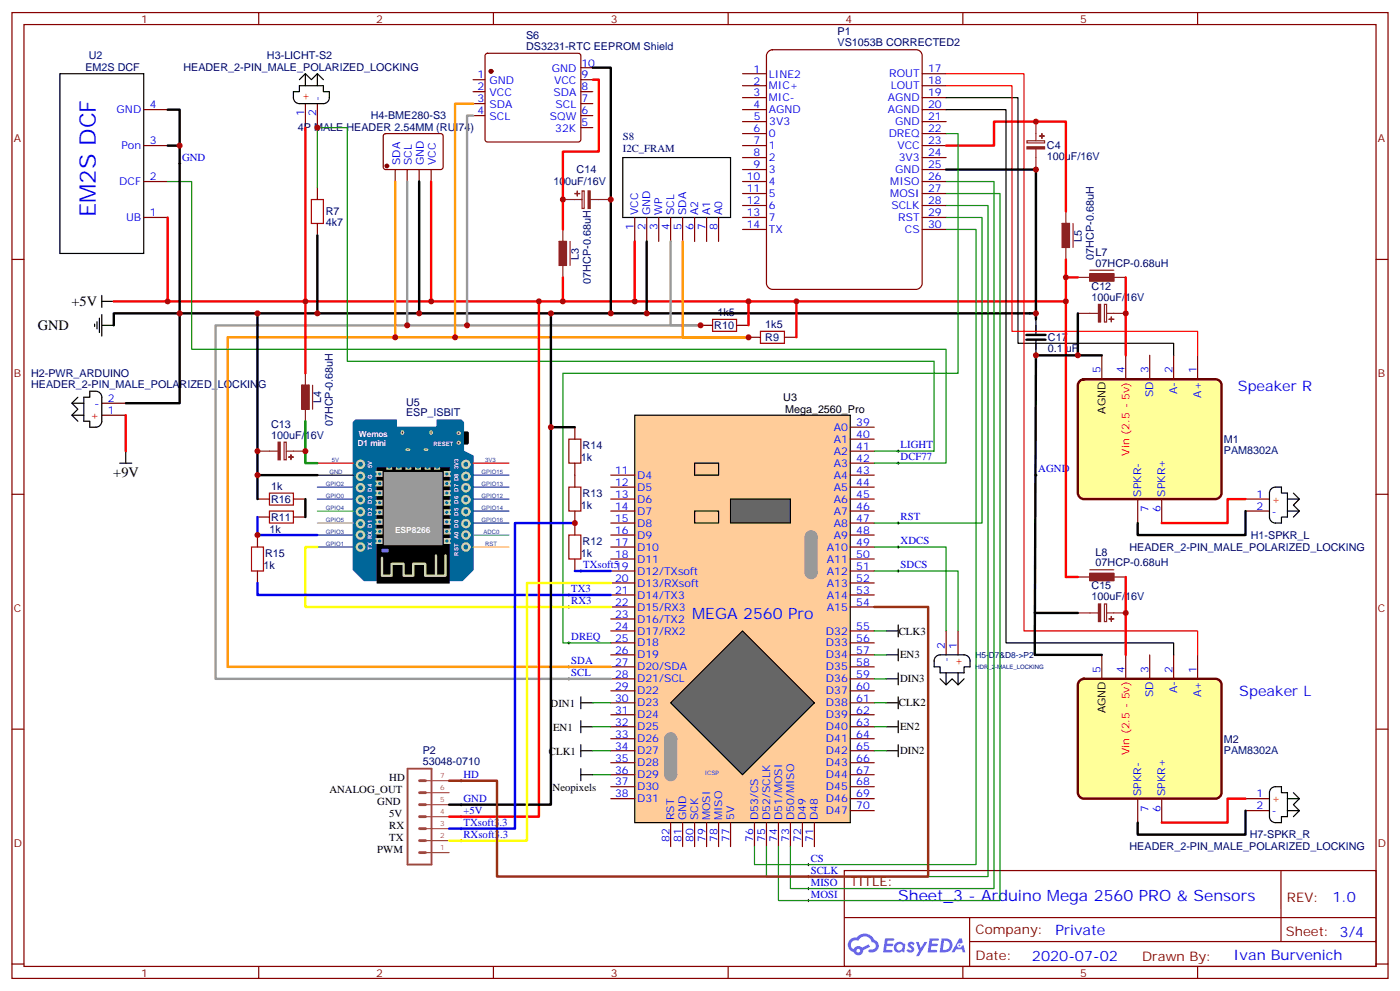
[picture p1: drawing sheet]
<svg xmlns="http://www.w3.org/2000/svg" width="412mm" height="292mm" viewBox="0 0 412 292" stroke-linecap="round" stroke-linejoin="round" font-family="sans-serif">
<g fill="none" stroke="#870000" stroke-width=".35">
<path d="M3.5 3.7h405.4v284.3h-405.4zM7.1 7.2h398.2v277.3h-398.2zM76.2 3.7v3.5M145.3 3.7v3.5M214.5 3.7v3.5M283.6 3.7v3.5M352.8 3.7v3.5M3.5 76.4h3.6M405.3 76.4h3.6M3.5 145.5h3.6M405.3 145.5h3.6M3.5 214.7h3.6"/>
<path d="M405.3 214.7h3.6M248.7 256.3h156.6v28.2h-156.6zM377.3 256.3v20.9M248.7 270.1h156.5M285.6 277.2h119.6M285.6 270.1v14.2M3.5 283.8h3.6M76.2 284.5v3.5M145.3 284.5v3.5M214.5 284.5v3.5M283.6 284.5v3.5M352.8 284.5v3.5"/>
<path d="M405.3 283.8h3.6"/>
</g>
<g fill="#5487ff">
<path d="M267.7 277.5a1.22 1.22 0 0 1 1.7 .2l-.4 .6a.47 .47 0 0 0-.3-.4 .47 .47 0 0 0-.5 .2l.1 .2a1.14 1.14 0 0 1 .8 1.8 1.14 1.14 0 0 1-1.9 0l-.2-.2 .5-.6 .7 .5a.29 .29 0 0 0 .3-.3 .29 .29 0 0 0-.2-.3 1.04 1.04 0 0 1-.6-1.7z"/>
<path d="M260.7 276.2h2.4l.3 .2-.2 .5-1.8 .1-.1 .8h1.5l.3 .4-.3 .4h-1.6l-.2 1.1h1.7l.2 .3-.2 .3-2.6 .1z"/>
<path d="M273.8 276.2h2.4l.3 .2-.1 .5-1.8 .1-.2 .8h1.6l.3 .4-.4 .4-1.6-.1-.1 1.1 1.7 .1 .2 .3-.2 .3-2.6 .1z"/>
<path d="M282.6 276.2h.7l.3 1.3-.6 .3a.69 .69 0 0 0-1 .3 .69 .69 0 0 0 .4 .9 .69 .69 0 0 0 .9-.6l.5-.2 .6 2.2h-.8l-.2-.9h-1.8l-.5 .9h-.8z"/>
<path d="M269.8 277.3h.8l.6 1.8 1.1-1.8h.9l-2.6 4.2h-.8l.9-1.5z"/>
<path d="M277.4 276.2l-.6 4.2h1.3a2.11 2.11 0 0 0 2.5-2.1 2.11 2.11 0 0 0-2.5-2.1zM278.1 277a1.39 1.39 0 0 1 1.7 1.4 1.39 1.39 0 0 1-1.8 1.2h-.3z"/>
<path d="M263.7 277.8a1.54 1.54 0 0 0-.1 2.2 1.54 1.54 0 0 0 2.2 .1l.6 .3 .3-2.3-.2-.3h-.4a1.49 1.49 0 0 0-2.4 0zM264 278.8a.94 .94 0 0 1 1.8 0 .94 .94 0 0 1-1.8 0z"/>
<path d="M250.4 276.6a2.18 2.18 0 0 0 1.1 3.7 1.44 1.44 0 0 0 1.6 .9 1.44 1.44 0 0 0 1.2-1.4l2-1.1-.5-.7-1.9 1a1.47 1.47 0 0 0-2.4 .4 1.39 1.39 0 0 1-.7-1.9 1.39 1.39 0 0 1 2-.5 2.12 2.12 0 0 1 2.2-1.3 2.12 2.12 0 0 1 1.9 1.7 1.14 1.14 0 0 1 1.1 1.4 1.14 1.14 0 0 1-1.7 .7 .43 .43 0 0 0-.5 .4 .43 .43 0 0 0 .4 .5 1.98 1.98 0 0 0 2.5-1.2 1.98 1.98 0 0 0-1.2-2.6 3.1 3.1 0 0 0-5.3-.6l-.9 .1zM252.3 279.9a.55 .55 0 0 1 1.1 0 .55 .55 0 0 1-1.1 0z"/>
<circle cx="282.6" cy="278.3" r=".26"/>
</g>
<path d="M183.4 46.4h31.8v17.6h-31.8z" fill="none" stroke="#000" stroke-width=".35"/>
<g fill="none" stroke="#870000" stroke-width=".35">
<path d="M143.1 15.9l.5-.2h26.8l.5 .2 .2 .5v24.7l-.2 .5-.5 .2h-26.8l-.5-.2-.2-.5v-24.7zM171.1 19.9h3.5M139.3 23.5h3.6M139.3 27h3.6M139.3 30.5h3.6M139.3 34h3.6M171.1 23.5h3.5M171.1 27h3.5M171.1 30.5h3.5M171.1 34h3.5M171.1 37.6h3.5M187 64v7.1"/>
<path d="M190.5 64v7.1M194 64v7.1M197.6 64v7.1M201.1 64v7.1M204.6 64v7.1M208.1 64v7.1M211.7 64v7.1M75.8 146.9h3.6M86.4 146.9h3.6"/>
</g>
<circle cx="144.6" cy="21" r=".53" fill="#870000" stroke="#870000" stroke-width=".35"/>
<g fill="none" stroke="#8c2424" stroke-width=".35">
<path d="M165.8 58.7h5.6M171.4 56.2h.7v5.2h-.7zM173.9 58.7h6M164.7 71.1h2.2v7h-2.2zM165.8 67.6v3.5M165.8 78.1v3.6M167.9 71.1v7M88.9 113.4h2.1v7.1h-2.1zM90 109.9v3.5M92.1 113.4v7.1M75.8 132.8h6M83.7 130.2h.6v5.2h-.6z"/>
<path d="M84.3 132.8h5.7M90 120.5v3.5"/>
</g>
<g fill="#8c2424" stroke="#8c2424" stroke-width=".35">
<path d="M173.2 56.2h.6v5.2h-.6z"/>
<path d="M170 56.3l.1 1.4z"/>
<path d="M169.3 57h1.4z"/>
<path d="M164.7 71.1h2.2v7h-2.2z"/>
<path d="M81.9 130.2h.6v5.2h-.6z"/>
<path d="M85.7 133.9v1.4z"/>
<path d="M85 134.5l1.4 .1z"/>
<path d="M88.9 113.4h2.1v7.1h-2.1z"/>
</g>
<path d="M79.4 145.2h7v3.5h-7z" fill="none" stroke="#a10000" stroke-width=".35"/>
<path d="M111.1 137.8h21.2v33.8h-21.2zM135.9 127.4l.3-.2 1.7 .2v3l-.2 .3h-1.5l-.3-.2z" fill="#000" stroke="#000" stroke-width=".35"/>
<path d="M104.1 124.4l.7-.8h12v2.2h12v-2.2h7l.7 .8v8.4l2.8 1.4v33.5l-3.1 3.2h-29l-3.1-3.2z" fill="#069" stroke="#069" stroke-width=".35"/>
<path d="M113.2 139.2h17v21.1h-17z" fill="#999" stroke="#999" stroke-width=".35"/>
<g fill="none" stroke="#cc9" stroke-width=".71">
<path d="M128.4 163.5v6M131.2 163.5v6h-6v-3.5h-3.5v3.5h-2.8v-3.5h-3.5v3.5h-2.9v-5.3"/>
<circle cx="106.2" cy="136.7" r="1.06"/>
<circle cx="137.2" cy="136.7" r="1.06"/>
<circle cx="106.2" cy="154.2" r="1.06"/>
<circle cx="106.2" cy="143.6" r="1.06"/>
<circle cx="106.2" cy="140.2" r="1.06"/>
<circle cx="106.2" cy="147.1" r="1.06"/>
<circle cx="106.2" cy="157.5" r="1.06"/>
<circle cx="106.2" cy="150.6" r="1.06"/>
<circle cx="137.2" cy="143.6" r="1.06"/>
<circle cx="137.2" cy="154.2" r="1.06"/>
<circle cx="137.2" cy="147.1" r="1.06"/>
<circle cx="137.2" cy="157.5" r="1.06"/>
<circle cx="137.2" cy="140.2" r="1.06"/>
<circle cx="137.2" cy="150.6" r="1.06"/>
<circle cx="106.2" cy="161" r="1.06"/>
<circle cx="137.2" cy="161" r="1.06"/>
</g>
<path d="M112.2 161.4h2.5v1.4h-2.5z" fill="#69f" stroke="#000" stroke-width=".35"/>
<g fill="#333" stroke="#cc9" stroke-width=".35">
<path d="M126.8 126.9a.46 .46 0 0 1 .6 .5 .46 .46 0 0 1-.6 .4l-.2-.4z"/>
<path d="M118.4 126.9a.46 .46 0 0 1 .5 .5 .46 .46 0 0 1-.5 .4l-.2-.4z"/>
<path d="M125 132.2h.9a.42 .42 0 0 1-.4 .4 .42 .42 0 0 1-.5-.4z"/>
<path d="M119.7 132.2h.9a.46 .46 0 0 1-.5 .4 .46 .46 0 0 1-.4-.4z"/>
<circle cx="135.1" cy="130.4" r=".44"/>
<circle cx="135.1" cy="127.5" r=".44"/>
</g>
<g fill="#cc9" stroke="#cc9" stroke-width=".35">
<path d="M110.8 158.6h1.7v1.4h-1.7z"/>
<path d="M110.8 155.8h1.7v1.4h-1.7z"/>
<path d="M110.8 152.9h1.7v1.4h-1.7z"/>
<path d="M110.8 150.1h1.7v1.4h-1.7z"/>
<path d="M110.8 147.3h1.7v1.4h-1.7z"/>
<path d="M110.8 144.5h1.7v1.4h-1.7z"/>
<path d="M110.8 141.6h1.7v1.5h-1.7z"/>
<path d="M110.8 138.8h1.7v1.4h-1.7z"/>
<path d="M130.9 158.6h1.7v1.4h-1.7z"/>
<path d="M130.9 155.8h1.7v1.4h-1.7z"/>
<path d="M130.9 152.9h1.7v1.4h-1.7z"/>
<path d="M130.9 150.1h1.7v1.4h-1.7z"/>
<path d="M130.9 147.3h1.7v1.4h-1.7z"/>
<path d="M130.9 144.5h1.7v1.4h-1.7z"/>
<path d="M130.9 141.6h1.7v1.5h-1.7z"/>
<path d="M130.9 138.8h1.7v1.4h-1.7z"/>
<path d="M128.1 137.8h1.4v.3h-1.4z"/>
<path d="M125.2 137.8h1.4v.3h-1.4z"/>
<path d="M122.4 137.8h1.4v.3h-1.4z"/>
<path d="M119.6 137.8h1.4v.3h-1.4z"/>
<path d="M116.8 137.8h1.4v.3h-1.4z"/>
<path d="M113.9 137.8h1.5v.3h-1.5z"/>
</g>
<g fill="#069" stroke="#069" stroke-width=".35">
<circle cx="110.4" cy="159.3" r=".26"/>
<circle cx="111.8" cy="159.3" r=".26"/>
<circle cx="110.4" cy="156.5" r=".26"/>
<circle cx="111.8" cy="156.5" r=".26"/>
<circle cx="110.4" cy="153.6" r=".26"/>
<circle cx="111.8" cy="153.6" r=".26"/>
<circle cx="110.4" cy="150.8" r=".26"/>
<circle cx="111.8" cy="150.8" r=".26"/>
<circle cx="110.4" cy="148" r=".26"/>
<circle cx="111.8" cy="148" r=".26"/>
<circle cx="110.4" cy="145.2" r=".26"/>
<circle cx="111.8" cy="145.2" r=".26"/>
<circle cx="110.4" cy="142.3" r=".26"/>
<circle cx="111.8" cy="142.3" r=".26"/>
<circle cx="110.4" cy="139.5" r=".26"/>
<circle cx="111.8" cy="139.5" r=".26"/>
<circle cx="133" cy="159.3" r=".26"/>
<circle cx="131.6" cy="159.3" r=".26"/>
<circle cx="133" cy="156.5" r=".26"/>
<circle cx="131.6" cy="156.5" r=".26"/>
<circle cx="133" cy="153.6" r=".26"/>
<circle cx="131.6" cy="153.6" r=".26"/>
<circle cx="133" cy="150.8" r=".26"/>
<circle cx="131.6" cy="150.8" r=".26"/>
<circle cx="133" cy="148" r=".26"/>
<circle cx="131.6" cy="148" r=".26"/>
<circle cx="133" cy="145.2" r=".26"/>
<circle cx="131.6" cy="145.2" r=".26"/>
<circle cx="133" cy="142.3" r=".26"/>
<circle cx="131.6" cy="142.3" r=".26"/>
<circle cx="133" cy="139.5" r=".26"/>
<circle cx="131.6" cy="139.5" r=".26"/>
<circle cx="128.7" cy="137.4" r=".38"/>
<circle cx="125.9" cy="137.4" r=".38"/>
<circle cx="123.1" cy="137.4" r=".38"/>
<circle cx="120.2" cy="137.4" r=".38"/>
<circle cx="117.4" cy="137.4" r=".38"/>
<circle cx="114.6" cy="137.4" r=".38"/>
</g>
<path d="M139.3 139.9h10.6M93.5 157.5h10.6M93.5 146.9h10.6M93.5 143.4h10.6M139.3 146.9h10.6M139.3 143.4h10.6M139.3 154h10.6M139.3 150.5h10.6M93.5 161h10.6" fill="none" stroke="#069" stroke-width=".35"/>
<path d="M93.5 154h10.6" fill="none" stroke="#999" stroke-width=".35"/>
<path d="M93.5 150.5h10.6" fill="none" stroke="#3c3" stroke-width=".35"/>
<path d="M93.5 139.9h10.6M374.5 143.9a3.2 3.2 0 0 1 3-.5v1.8h1.7v7h-1.7v1.8a3.2 3.2 0 0 1-3-.5l-.6-1.3v-7zM379.2 150.5h3.6M379.2 146.9h3.6M381 145.2l1.8 1.7-1.8 1.8 1.8 1.8-1.8 1.7M374.5 232.1a3.2 3.2 0 0 1 3-.5v1.8h1.7v7h-1.7v1.8a3.2 3.2 0 0 1-3-.5l-.6-1.3v-7zM379.2 238.7h3.6M379.2 235.1h3.6M381 233.4l1.8 1.7-1.8 1.8 1.8 1.8-1.8 1.7" fill="none" stroke="#000" stroke-width=".35"/>
<path d="M93.5 136.3h10.6M139.3 136.3h10.6" fill="none" stroke="#f00" stroke-width=".35"/>
<path d="M139.3 161h10.6" fill="none" stroke="#fc3" stroke-width=".35"/>
<path d="M139.3 157.5h10.6" fill="none" stroke="#0cc" stroke-width=".35"/>
<path d="M305.2 35.8v5.7M302.5 41.5h5.2v.6h-5.2zM305.2 43.9v6M312.9 65.8h2.1v7h-2.1zM314 62.3v3.5M314 72.8v3.6M316.1 65.8v7" fill="none" stroke="#8c2424" stroke-width=".35"/>
<g fill="#8c2424" stroke="#8c2424" stroke-width=".35">
<path d="M302.5 43.2h5.2v.7h-5.2z"/>
<path d="M306.2 40l1.4 .1z"/>
<path d="M306.9 39.3v1.4z"/>
<path d="M312.9 65.8h2.1v7h-2.1z"/>
</g>
<path d="M366.9 146.9h7M366.9 150.5h7M366.9 235.1h7M366.9 238.7h7" fill="none" stroke="#870000" stroke-width=".35"/>
<path d="M318.1 112.2l1.2-.5h38.8a1.76 1.76 0 0 1 1.7 1.7v31.8a1.89 1.89 0 0 1-1.7 1.7h-38.8a1.89 1.89 0 0 1-1.8-1.7v-31.8z" fill="#ff9" stroke="#600" stroke-width=".71"/>
<path d="M324.6 104.6v7.1M331.6 104.6v7.1M338.7 104.6v7.1M345.7 104.6v7.1M352.8 104.6v7.1M335.1 146.9v7.1M342.2 146.9v7.1" fill="none" stroke="#870000" stroke-width=".35"/>
<path d="M318.1 200.4l1.2-.6h38.8a1.76 1.76 0 0 1 1.7 1.8v31.8a1.89 1.89 0 0 1-1.7 1.7h-38.8a1.89 1.89 0 0 1-1.8-1.7v-31.8z" fill="#ff9" stroke="#600" stroke-width=".71"/>
<g fill="none" stroke="#870000" stroke-width=".35">
<path d="M226.4 15.2l1.1-.6h42.4a1.76 1.76 0 0 1 1.7 1.8v67a1.89 1.89 0 0 1-1.7 1.8h-42.4a1.89 1.89 0 0 1-1.7-1.8v-67zM42.3 32.3h7.1M90 30.5v7.1M93.5 30.5v7.1M113.1 39.5l.5-.2 16.5 .1 .4 .6v9.5l-.7 .4h-16.5l-.4-.7v-9.2zM218.7 32.3h7.1M218.7 21.7h7.1M218.7 25.2h7.1M218.7 28.8h7.1M218.7 35.8h7.1M218.7 39.3h7.1M271.6 32.3h7.1"/>
<path d="M271.6 21.7h7.1M271.6 25.2h7.1M271.6 28.8h7.1M271.6 35.8h7.1M271.6 39.3h7.1M42.3 53.4h7.1M42.3 42.9h7.1M93.5 55.2v3.5M116.4 49.9v3.5M119.9 49.9v3.5M123.5 49.9v3.5M127 49.9v3.5"/>
<path d="M218.7 53.4h7.1M218.7 42.9h7.1M218.7 46.4h7.1M218.7 49.9h7.1M218.7 57h7.1M271.6 53.4h7.1M271.6 42.9h7.1M271.6 46.4h7.1M271.6 49.9h7.1M271.6 57h7.1M42.3 64h7.1M93.5 65.8v3.5"/>
<path d="M218.7 64h7.1M218.7 60.5h7.1M218.7 67.6h7.1M271.6 64h7.1M271.6 60.5h7.1M271.6 67.6h7.1M30 118.7h7M30 122.2h7M278.7 185.7v7.1M282.2 185.7v7.1M324.6 192.8v7M331.6 192.8v7"/>
<path d="M338.7 192.8v7M345.7 192.8v7M352.8 192.8v7M335.1 235.1v7.1M342.2 235.1v7.1"/>
</g>
<g fill="none" stroke="#8c2424" stroke-width=".35">
<path d="M321 79.6h7.1M317.5 92.3h6M317.5 81.7h3.5M321 80.6h7.1v2.1h-7.1zM325.3 89.6h.7v5.2h-.7zM326 92.3h5.6M328.1 81.7h3.5M317.5 169.9h3.5M321 168.8h7.1v2.1h-7.1zM321 167.7h7.1M325.3 177.8h.7v5.2h-.7zM328.1 169.9h3.5"/>
<path d="M317.5 180.4h6M326 180.4h5.6"/>
</g>
<g fill="#8c2424" stroke="#8c2424" stroke-width=".35">
<path d="M323.6 89.6h.6v5.2h-.6z"/>
<path d="M327.3 93.3l.1 1.4z"/>
<path d="M326.7 94h1.4z"/>
<path d="M323.6 177.8h.6v5.2h-.6z"/>
<path d="M327.3 181.5l.1 1.4z"/>
<path d="M326.7 182.2h1.4z"/>
<path d="M321 80.6h7.1v2.1h-7.1z"/>
<path d="M321 168.8h7.1v2.1h-7.1z"/>
</g>
<g fill="none" stroke="#000" stroke-width=".35">
<path d="M17.6 21.7h24.7v52.9h-24.7zM88.2 25.2h7v1.8h1.8a3.2 3.2 0 0 1-.5 3l-1.3 .5h-7a1.76 1.76 0 0 1-1.8-1.7v-1.8h1.8zM88.2 23.5l1.8-1.8 1.7 1.8 1.8-1.8 1.7 1.8M90 21.7v3.5M93.5 21.7v3.5M21.2 118.7h3.5M22.9 116.9l-1.7 1.8 1.7 1.8-1.7 1.7 1.7 1.8M24.7 116.9h1.8v-1.7a3.2 3.2 0 0 1 3 .5l.5 1.2v7.1a1.76 1.76 0 0 1-1.8 1.8h-1.7v-1.8h-1.8zM21.2 122.2h3.5M275.7 193.3l1.2-.5h7.1a1.76 1.76 0 0 1 1.8 1.8v1.7h-1.8v1.8h-7.1v-1.8h-1.7a3.2 3.2 0 0 1 .5-3zM276.9 199.8l1.8 1.8 1.8-1.8 1.7 1.8 1.8-1.8M278.7 198.1v3.5"/>
<path d="M282.2 198.1v3.5"/>
</g>
<circle cx="113.9" cy="48.9" r=".53" fill="#870000" stroke="#870000" stroke-width=".35"/>
<path d="M91.7 58.7h3.5v7.1h-3.5z" fill="none" stroke="#a10000" stroke-width=".35"/>
<path d="M187 122.2h63.5v120h-63.5z" fill="#fc9" stroke="#000" stroke-width=".35"/>
<g fill="none" stroke="#870000" stroke-width=".35">
<path d="M179.9 139.9h7.1M250.5 139.9h7M250.5 125.8h7M250.5 129.3h7M250.5 132.8h7M250.5 136.3h7M179.9 143.4h7.1M179.9 146.9h7.1M179.9 150.5h7.1M179.9 154h7.1M179.9 157.5h7.1M250.5 143.4h7"/>
<path d="M250.5 146.9h7M250.5 150.5h7M250.5 154h7M250.5 157.5h7M179.9 161h7.1M179.9 164.6h7.1M179.9 168.1h7.1M179.9 171.6h7.1M179.9 175.2h7.1M179.9 178.7h7.1M250.5 161h7M250.5 164.6h7"/>
<path d="M250.5 168.1h7M250.5 171.6h7M250.5 175.2h7M250.5 178.7h7M179.9 182.2h7.1M179.9 185.7h7.1M179.9 189.3h7.1M179.9 192.8h7.1M179.9 196.3h7.1M179.9 199.8h7.1M250.5 185.7h7M250.5 189.3h7"/>
<path d="M250.5 192.8h7M250.5 196.3h7M250.5 199.8h7M179.9 203.4h7.1M179.9 206.9h7.1M179.9 210.4h7.1M179.9 214h7.1M179.9 217.5h7.1M250.5 203.4h7M250.5 206.9h7M250.5 210.4h7M250.5 214h7"/>
<path d="M250.5 217.5h7M179.9 221h7.1M179.9 224.5h7.1M179.9 228.1h7.1M179.9 231.6h7.1M179.9 235.1h7.1M250.5 221h7M250.5 224.5h7M250.5 228.1h7M250.5 231.6h7M250.5 235.1h7M250.5 238.7h7"/>
</g>
<g fill="#666" stroke="#000" stroke-width=".35">
<path d="M197.6 206.9l21.1-21.2 21.2 21.2-21.2 21.2z"/>
<path d="M215.2 146.9h17.6v7.1h-17.6z"/>
</g>
<g fill="none" stroke="#000" stroke-width=".35">
<path d="M278.7 28.8h21.2v72.3h45.8v3.5M278.7 32.3h17.6v157h49.4v3.5M27.9 95.4v.7M28.6 94.7v2.1M29.3 93.7v4.2M30 88.7h3.5M30 87v3.5M30 92.6v6.4M30 95.8h3.5M305.2 94v4.6M305.2 100v4.6M35.3 136.3h3.5"/>
<path d="M37 132.8v3.5M204.6 136.3h7.1v3.6h-7.1zM204.6 150.5h7.1v3.5h-7.1zM261.1 199.8h3.5M261.1 185.7h3.5M261.1 192.8h3.5M264.6 184v3.5M264.6 191v3.6M264.6 198.1v3.5M171.1 214h3.5M171.1 205.1v3.6M171.1 212.2v3.5"/>
<path d="M171.1 219.3v3.5M171.1 206.9h3.5M261.1 214h3.5M261.1 206.9h3.5M264.6 205.1v3.6M264.6 212.2v3.5M264.6 219.3v3.5M171.1 226.3v3.5M171.1 221h3.5M171.1 228.1h3.5M261.1 221h3.5"/>
</g>
<g fill="#999" stroke="#999" stroke-width=".35">
<path d="M195.8 217.5h3.5v10.6h-3.5z"/>
<path d="M237.2 158h3.5v10.6h-3.5z"/>
<circle cx="197.6" cy="228.1" r="1.76"/>
<circle cx="197.6" cy="217.5" r="1.76"/>
<circle cx="238.9" cy="158" r="1.76"/>
<circle cx="238.9" cy="168.6" r="1.76"/>
</g>
<g fill="none" stroke="#870000" stroke-width=".35">
<path d="M206.4 95.8h3.5M217 95.8h3.5M220.5 99.3h3.5M231.1 99.3h3.5M169.3 125.8v3.5M169.3 136.3v7.1M75.8 157.5v3.5M75.8 152.2h3.6M86.4 152.2h3.6M169.3 150.5v7M75.8 168.1v3.5M169.3 164.6v3.5"/>
<path d="M197.6 242.2v7M201.1 242.2v7M204.6 242.2v7M208.1 242.2v7M211.7 242.2v7M215.2 242.2v7M222.2 242.2v7M225.8 242.2v7M229.3 242.2v7M232.8 242.2v7M236.4 242.2v7M239.9 242.2v7"/>
</g>
<path d="M209.9 94h7.1v3.5h-7.1zM224 97.5h7.1v3.6h-7.1zM167.6 129.3h3.5v7h-3.5zM79.4 150.5h7v3.5h-7zM167.6 157.5h3.5v7.1h-3.5zM167.6 143.4h3.5v7.1h-3.5zM74.1 161h3.5v7.1h-3.5z" fill="none" stroke="#a10000" stroke-width=".35"/>
<g fill="none" stroke="#000" stroke-width=".71">
<path d="M174.6 19.9h5.3v72.4M49.4 32.3h3.5v86.4h-15.9M49.4 42.9h3.5M123.5 53.4v38.9M278.7 49.9h26.5v42.4h-271.7v3.5M93.5 69.3v23M190.5 71.1v21.2M75.8 92.3v47.6h17.7M162.3 92.3v144.6h-30M302.3 98.6h5.7M305.2 92.3v1.7M317.5 92.3v12.3"/>
<path d="M302.3 100h5.7M324.6 104.6h-19.4l-.4 88.2h19.8M75.8 139.9v7M162.3 125.8h7M90 146.9v5.3M366.9 150.5v7h-31.8v-3.5M304.8 180.4h12.7M366.9 238.7v7h-31.8v-3.5"/>
</g>
<path d="M123.6 236.9h1.7M123.6 233.4h1.7M123.6 229.8h1.7M123.6 251h1.7M123.6 247.5h1.7M123.6 243.9h1.7M123.6 240.4h1.7" fill="none" stroke="#a64a4a" stroke-width=".85"/>
<path d="M120.1 226.3h7v28.2h-7z" fill="none" stroke="#a64a4a" stroke-width=".56"/>
<path d="M125.3 236.9h7M125.3 233.4h7M125.3 229.8h7M125.3 251h7M125.3 247.5h7M125.3 243.9h7M125.3 240.4h7" fill="none" stroke="#a64a4a" stroke-width=".35"/>
<g fill="none" stroke="#000" stroke-width=".29">
<path d="M52.6 48.2h.7M52.9 47.8v.7M264.2 136.3h.7M264.2 132.8h.7M264.6 132.5v.7M264.6 136v.7M304.8 139.9h.7M305.2 139.5v.7M264.2 154h.7M264.6 153.6v.7M167.2 175.2h.7M167.2 178.7h.7"/>
<path d="M167.6 174.8v.7M167.6 178.3v.7M170.7 168.1h.7M171.1 167.7v.8M264.2 161h.7M264.2 168.1h.7M264.6 160.7v.7M264.6 167.7v.8M167.2 189.3h.7M167.2 196.3h.7M167.2 199.8h.7M167.6 188.9v.7"/>
<path d="M167.6 196v.7M167.6 199.5v.7M135.5 229.8h.7M135.5 236.9h.7M135.8 229.5v.7M135.8 236.5v.7M135.5 247.5h.7M135.5 240.4h.7M135.5 243.9h.7M135.8 240.1v.7M135.8 243.6v.7M135.8 247.1v.7"/>
<path d="M237.8 258.1h.7M237.8 254.5h.7M238.1 254.2v.7M238.1 257.7v.7M237.8 261.6h.7M237.8 265.1h.7M238.1 261.2v.7M238.1 264.8v.7"/>
</g>
<g fill="none" stroke="#f00" stroke-width=".71">
<path d="M90 37.6v72.3M174.6 23.5h1.8v21.1h-10.6v23M127 53.4v35.3M278.7 42.9h14.1v-7.1h21.2v26.5M49.4 64v24.7M187 71.1v17.6M314 76.4v93.5h3.5M33.5 88.7h280.5M158.7 88.7v151.7h-26.4M165.8 81.7v7M220.5 88.7v7.1M234.6 88.7v10.6"/>
<path d="M314 81.7h3.5M331.6 81.7v22.9M37 122.2v10.6M366.9 146.9h-5.3v7.1h-19.4M331.6 169.9v22.9M366.9 235.1h-5.3v7.1h-19.4"/>
</g>
<path d="M139.3 30.5h-5.2v68.8M116.4 53.4v45.9M201.1 71.1v28.2h19.4h-153.5v97h112.9" fill="none" stroke="#f90" stroke-width=".71"/>
<path d="M139.3 34h-1.7v61.8M119.9 53.4v42.4M197.6 71.1v24.7h8.8h-142.9v104h116.4" fill="none" stroke="#999" stroke-width=".71"/>
<g fill="none" stroke="#008700" stroke-width=".35">
<path d="M278.7 39.3h3.5v70.6h-116.4v79.4h14.1M49.4 53.4h7v49.4h222.3v33.5h-21.2M93.5 55.2v-17.6h8.8v68.8h172.9v26.4h-17.7M278.7 53.4h14.1v208.2h-60v-12.4M278.7 57h15.9v208.1h-65.3v-15.9M278.7 67.6h8.8v186.9h-65.3v-5.3M278.7 60.5h12.3v197.6h-65.2v-8.9M278.7 64h10.6v90h-31.8M257.5 168.1h24.7v17.6M257.5 161h21.2v24.7M257.5 199.8h3.6M257.5 192.8h3.6"/>
<path d="M257.5 185.7h3.6M174.6 214h5.3M174.6 206.9h5.3M257.5 214h3.6M257.5 206.9h3.6M174.6 228.1h5.3M174.6 221h5.3M257.5 221h3.6"/>
</g>
<path d="M278.7 21.7h22.9v164h51.2v7.1M278.7 25.2h19.4v72.3h54.7v7.1" fill="none" stroke="#f00" stroke-width=".35"/>
<path d="M90 124v12.3h3.5" fill="none" stroke="#008700" stroke-width=".71"/>
<path d="M75.8 152.2v5.3h17.7M169.3 154h-17.6v89.9h-19.4M75.8 171.6v3.6h104.1M169.3 168.1h10.6" fill="none" stroke="#00f" stroke-width=".71"/>
<path d="M93.5 161h-3.5v17.7h89.9M179.9 171.6h-24.7v75.9h-22.9" fill="none" stroke="#ff0" stroke-width=".71"/>
<path d="M257.5 178.7h15.9v79.4h-127v-28.3h-14.1" fill="none" stroke="#930" stroke-width=".71"/>
<g fill="#c00">
<circle cx="93.5" cy="92.3" r=".88"/>
<circle cx="93.5" cy="37.6" r=".88"/>
<circle cx="90" cy="88.7" r=".88"/>
<circle cx="187" cy="88.7" r=".88"/>
<circle cx="190.5" cy="92.3" r=".88"/>
<circle cx="179.9" cy="92.3" r=".88"/>
<circle cx="179.9" cy="58.7" r=".88"/>
<circle cx="165.8" cy="88.7" r=".88"/>
<circle cx="165.8" cy="58.7" r=".88"/>
<circle cx="119.9" cy="95.8" r=".88"/>
<circle cx="123.5" cy="92.3" r=".88"/>
<circle cx="127" cy="88.7" r=".88"/>
<circle cx="137.6" cy="95.8" r=".88"/>
<circle cx="305.2" cy="92.3" r=".88"/>
<circle cx="49.4" cy="88.7" r=".88"/>
<circle cx="305.2" cy="49.9" r=".88"/>
<circle cx="305.2" cy="35.8" r=".88"/>
<circle cx="52.9" cy="42.9" r=".88"/>
<circle cx="314" cy="88.7" r=".88"/>
<circle cx="331.6" cy="180.4" r=".88"/>
<circle cx="305.2" cy="104.6" r=".88"/>
<circle cx="331.6" cy="92.3" r=".88"/>
<circle cx="314" cy="81.7" r=".88"/>
<circle cx="317.5" cy="104.6" r=".88"/>
<circle cx="220.5" cy="99.3" r=".88"/>
<circle cx="206.4" cy="95.8" r=".88"/>
<circle cx="220.5" cy="88.7" r=".88"/>
<circle cx="234.6" cy="88.7" r=".88"/>
<circle cx="116.4" cy="99.3" r=".88"/>
<circle cx="134.1" cy="99.3" r=".88"/>
<circle cx="90" cy="132.8" r=".88"/>
<circle cx="75.8" cy="132.8" r=".88"/>
<circle cx="75.8" cy="139.9" r=".88"/>
<circle cx="75.8" cy="157.5" r=".88"/>
<circle cx="52.9" cy="92.3" r=".88"/>
<circle cx="75.8" cy="92.3" r=".88"/>
<circle cx="158.8" cy="88.7" r=".88"/>
<circle cx="162.3" cy="92.3" r=".88"/>
<circle cx="162.3" cy="125.8" r=".88"/>
<circle cx="169.3" cy="154" r=".88"/>
</g>
<text font-size="6.7" fill="#00f" x="28.2" y="64" transform="rotate(-90 28.2 64)">EM2S DCF</text>
<g font-size="4.6" fill="#00f">
<text x="203.9" y="182.2">MEGA 2560 Pro</text>
<text x="264.6" y="265.1">Sheet_3 - Arduino Mega 2560 PRO &amp; Sensors</text>
</g>
<g font-size="4.2">
<text x="21" y="90.1">+5V</text>
<text x="11.1" y="97.2">GND</text>
<text x="33.4" y="140.4">+9V</text>
</g>
<g font-size="4.2" fill="#00f">
<text x="364.6" y="115.1">Speaker R</text>
<text x="365" y="205">Speaker L</text>
<text x="392.5" y="265.6">1.0</text>
<text x="310.9" y="275.1">Private</text>
<text x="304" y="282.9">2020-07-02</text>
<text x="363.4" y="282.8">Ivan Burvenich</text>
</g>
<g font-size="3.9" fill="#800">
<text x="250.5" y="260.9">TITLE:</text>
<text x="379.1" y="265.6">REV:</text>
<text x="287.4" y="275.1">Company:</text>
<text x="378.7" y="275.7">Sheet: 3/4</text>
<text x="287.4" y="282.8">Date:</text>
<text x="336.4" y="282.8">Drawn By:</text>
</g>
<g font-size="3.2" fill="#800">
<text x="41.6" y="6.7">1</text>
<text x="110.8" y="6.7">2</text>
<text x="179.9" y="6.7">3</text>
<text x="249.1" y="6.7">4</text>
<text x="318.2" y="6.7">5</text>
<text x="4.1" y="41.8">A</text>
<text x="405.9" y="41.8">A</text>
<text x="4.1" y="110.9">B</text>
<text x="405.9" y="110.9">B</text>
<text x="4.1" y="180.1">C</text>
<text x="405.9" y="180.1">C</text>
<text x="4.1" y="249.2">D</text>
<text x="405.9" y="249.2">D</text>
<text x="41.6" y="287.5">1</text>
<text x="110.8" y="287.5">2</text>
<text x="179.9" y="287.5">3</text>
<text x="249.1" y="287.5">4</text>
<text x="318.2" y="287.5">5</text>
</g>
<g font-size="3.2" fill="#000080">
<text x="155" y="11.5">S6</text>
<text x="246.7" y="10.4">P1</text>
<text x="26.1" y="17.5">U2</text>
<text x="78.6" y="17.5">H3-LICHT-S2</text>
<text x="155" y="14.6">DS3231-RTC EEPROM Shield</text>
<text x="246.7" y="13.6">VS1053B CORRECTED2</text>
<text x="25.1" y="21">EM2S DCF</text>
<text x="54" y="21">HEADER_2-PIN_MALE_POLARIZED_LOCKING</text>
<text x="109.2" y="35.1">H4-BME280-S3</text>
<text x="87.8" y="38.6">4P MALE HEADER 2.54MM (RUI74)</text>
<text x="183.4" y="41.1">S8</text>
<text x="183.4" y="44.6">I2C_FRAM</text>
<text x="308.4" y="47.1">100uF/16V</text>
<text x="308.4" y="43.9">C4</text>
<text x="169.8" y="51.1">C14</text>
<text x="163" y="54.6">100uF/16V</text>
<text x="96" y="63.3">R7</text>
<text x="96" y="66.5">4k7</text>
<text x="318.6" y="71.1" transform="rotate(-90 318.6 71.1)">L5</text>
<text x="170.5" y="76.4" transform="rotate(-90 170.5 76.4)">L3</text>
<text x="322.2" y="76.4" transform="rotate(-90 322.2 76.4)">07HCP-0.68uH</text>
<text x="322.7" y="75.3">L7</text>
<text x="174" y="83.5" transform="rotate(-90 174 83.5)">07HCP-0.68uH</text>
<text x="322.7" y="78.5">07HCP-0.68uH</text>
<text x="321.5" y="88.5">100uF/16V</text>
<text x="321.5" y="85.3">C12</text>
<text x="211.3" y="93">1k5</text>
<text x="210.4" y="96.8">R10</text>
<text x="225.4" y="100.4">R9</text>
<text x="225.4" y="96.5">1k5</text>
<text x="308.7" y="100.4">C17</text>
<text x="308.7" y="103.7">0.1 uF</text>
<text x="9.2" y="110.9">H2-PWR_ARDUINO</text>
<text x="9.2" y="114.1">HEADER_2-PIN_MALE_POLARIZED_LOCKING</text>
<text x="94.6" y="118.8" transform="rotate(-90 94.6 118.8)">L4</text>
<text x="119.6" y="119.4">U5</text>
<text x="79.9" y="125.9">C13</text>
<text x="98.1" y="125.5" transform="rotate(-90 98.1 125.5)">07HCP-0.68uH</text>
<text x="119.6" y="122.6">ESP_ISBIT</text>
<text x="79.9" y="129.1">100uF/16V</text>
<text x="360.5" y="130.4">M1</text>
<text x="171.1" y="135.7">1k</text>
<text x="171.6" y="132.2">R14</text>
<text x="360.5" y="133.7">PAM8302A</text>
<text x="79.9" y="144.1">1k</text>
<text x="79.9" y="148.1">R16</text>
<text x="171.1" y="149.8">1k</text>
<text x="171.6" y="146.3">R13</text>
<text x="79.9" y="153.4">R11</text>
<text x="79.4" y="156.9">1k</text>
<text x="171.6" y="160.4">R12</text>
<text x="368.5" y="158.6">H1-SPKR_L</text>
<text x="77.6" y="167.4">1k</text>
<text x="78.1" y="163.9">R15</text>
<text x="171.1" y="163.9">1k</text>
<text x="322.7" y="166.7">07HCP-0.68uH</text>
<text x="322.7" y="163.6">L8</text>
<text x="332.7" y="162.1">HEADER_2-PIN_MALE_POLARIZED_LOCKING</text>
<text x="321.5" y="173.5">C15</text>
<text x="321.5" y="176.7">100uF/16V</text>
<text x="360.5" y="221.8">PAM8302A</text>
<text x="360.5" y="218.6">M2</text>
<text x="124.5" y="225.2">53048-0710</text>
<text x="124.5" y="222">P2</text>
<text x="332.7" y="250.4">HEADER_2-PIN_MALE_POLARIZED_LOCKING</text>
<text x="368.2" y="246.8">H7-SPKR_R</text>
</g>
<g font-size="3.2" fill="#00f">
<text x="140.7" y="23.1">1</text>
<text x="162.5" y="21.3">GND</text>
<text x="171.3" y="23.1">9</text>
<text x="171.3" y="19.6">10</text>
<text x="222" y="21.4">1</text>
<text x="226.5" y="22.9">LINE2</text>
<text x="262" y="22.8">ROUT</text>
<text x="273.4" y="21.3">17</text>
<text x="94.5" y="29.8" transform="rotate(-90 94.5 29.8)">-</text>
<text x="140.7" y="26.6">2</text>
<text x="144.2" y="24.9">GND</text>
<text x="144.2" y="28.4">VCC</text>
<text x="163" y="28.4">SDA</text>
<text x="163.2" y="24.9">VCC</text>
<text x="171.3" y="26.6">8</text>
<text x="222" y="28.3">3</text>
<text x="222" y="24.9">2</text>
<text x="226.5" y="29.7">MIC-</text>
<text x="226.5" y="26.3">MIC+</text>
<text x="261.5" y="29.8">AGND</text>
<text x="262.4" y="26.3">LOUT</text>
<text x="273.4" y="24.9">18</text>
<text x="273.4" y="28.4">19</text>
<text x="34.3" y="33.3">GND</text>
<text x="44.1" y="31.9">4</text>
<text x="89.6" y="34.3" transform="rotate(-90 89.6 34.3)">1</text>
<text x="93.1" y="34.3" transform="rotate(-90 93.1 34.3)">2</text>
<text x="140.7" y="30.2">3</text>
<text x="140.7" y="33.7">4</text>
<text x="144.2" y="31.9">SDA</text>
<text x="144.2" y="35.5">SCL</text>
<text x="162" y="35.5">SQW</text>
<text x="163.6" y="31.9">SCL</text>
<text x="171.3" y="33.7">6</text>
<text x="171.3" y="30.2">7</text>
<text x="222" y="31.8">4</text>
<text x="222.1" y="35.5">5</text>
<text x="226.5" y="33.2">AGND</text>
<text x="261.5" y="33.3">AGND</text>
<text x="273.4" y="31.9">20</text>
<text x="273.4" y="35.5">21</text>
<text x="163.6" y="39">32K</text>
<text x="171.3" y="37.2">5</text>
<text x="222" y="38.8">6</text>
<text x="226.5" y="40.2">0</text>
<text x="226.6" y="36.9">3V3</text>
<text x="261.8" y="40.4">DREQ</text>
<text x="263.7" y="36.9">GND</text>
<text x="273.4" y="39">22</text>
<text x="35.8" y="43.9">Pon</text>
<text x="44.1" y="42.5">3</text>
<text x="53.6" y="47.3">GND</text>
<text x="222" y="42.3">7</text>
<text x="222" y="45.9">8</text>
<text x="226.5" y="43.8">1</text>
<text x="226.5" y="47.3">2</text>
<text x="264.3" y="43.9">VCC</text>
<text x="264.7" y="47.4">3V3</text>
<text x="273.4" y="42.5">23</text>
<text x="273.4" y="46">24</text>
<text x="44.1" y="53.1">2</text>
<text x="117.8" y="48.6" transform="rotate(-90 117.8 48.6)">SDA</text>
<text x="121.4" y="48.6" transform="rotate(-90 121.4 48.6)">SCL</text>
<text x="124.9" y="48.6" transform="rotate(-90 124.9 48.6)">GND</text>
<text x="128.4" y="48.6" transform="rotate(-90 128.4 48.6)">VCC</text>
<text x="220" y="53.1">10</text>
<text x="222" y="49.4">9</text>
<text x="226.5" y="50.8">3</text>
<text x="263.7" y="51">GND</text>
<text x="273.4" y="49.6">25</text>
<text x="273.4" y="53.1">26</text>
<text x="35.1" y="54.5">DCF</text>
<text x="220" y="56.6">11</text>
<text x="226.5" y="54.5">4</text>
<text x="226.5" y="58">5</text>
<text x="262.3" y="54.5">MISO</text>
<text x="262.3" y="58">MOSI</text>
<text x="273.4" y="56.6">27</text>
<text x="37.1" y="65.1">UB</text>
<text x="44.1" y="63.7">1</text>
<text x="188" y="63.3" transform="rotate(-90 188 63.3)">VCC</text>
<text x="191.6" y="63.3" transform="rotate(-90 191.6 63.3)">GND</text>
<text x="195.1" y="63.3" transform="rotate(-90 195.1 63.3)">WP</text>
<text x="198.6" y="63.3" transform="rotate(-90 198.6 63.3)">SCL</text>
<text x="202.1" y="63.3" transform="rotate(-90 202.1 63.3)">SDA</text>
<text x="205.7" y="63.3" transform="rotate(-90 205.7 63.3)">A2</text>
<text x="209.2" y="63.3" transform="rotate(-90 209.2 63.3)">A1</text>
<text x="212.7" y="63.3" transform="rotate(-90 212.7 63.3)">A0</text>
<text x="220" y="60.1">12</text>
<text x="220" y="63.7">13</text>
<text x="226.5" y="61.6">6</text>
<text x="226.5" y="65.1">7</text>
<text x="262.6" y="61.6">SCLK</text>
<text x="264.6" y="65.1">RST</text>
<text x="273.4" y="60.1">28</text>
<text x="273.4" y="63.7">29</text>
<text x="186.6" y="67.8" transform="rotate(-90 186.6 67.8)">1</text>
<text x="190.1" y="67.8" transform="rotate(-90 190.1 67.8)">2</text>
<text x="193.7" y="67.8" transform="rotate(-90 193.7 67.8)">3</text>
<text x="197.2" y="67.8" transform="rotate(-90 197.2 67.8)">4</text>
<text x="200.7" y="67.8" transform="rotate(-90 200.7 67.8)">5</text>
<text x="204.3" y="67.8" transform="rotate(-90 204.3 67.8)">6</text>
<text x="207.8" y="67.8" transform="rotate(-90 207.8 67.8)">7</text>
<text x="211.3" y="67.8" transform="rotate(-90 211.3 67.8)">8</text>
<text x="220" y="67.2">14</text>
<text x="226.5" y="68.6">TX</text>
<text x="266.5" y="68.6">CS</text>
<text x="273.4" y="67.2">30</text>
<text x="324.2" y="109.9" transform="rotate(-90 324.2 109.9)">5</text>
<text x="331.3" y="109.9" transform="rotate(-90 331.3 109.9)">4</text>
<text x="338.3" y="109.9" transform="rotate(-90 338.3 109.9)">3</text>
<text x="345.4" y="109.9" transform="rotate(-90 345.4 109.9)">2</text>
<text x="352.4" y="109.9" transform="rotate(-90 352.4 109.9)">1</text>
<text x="27.8" y="119.8">-</text>
<text x="31.7" y="118.4">2</text>
<text x="339.7" y="117" transform="rotate(-90 339.7 117)">SD</text>
<text x="346.8" y="116" transform="rotate(-90 346.8 116)">A-</text>
<text x="353.8" y="117.1" transform="rotate(-90 353.8 117.1)">A+</text>
<text x="31.7" y="121.9">1</text>
<text x="252.2" y="125.4">39</text>
<text x="245.6" y="126.8">A0</text>
<text x="245.6" y="130.4">A1</text>
<text x="252.2" y="128.9">40</text>
<text x="265.3" y="131.9">LIGHT</text>
<text x="245.6" y="133.9">A2</text>
<text x="245.6" y="137.4">A3</text>
<text x="252.2" y="132.5">41</text>
<text x="252.2" y="136">42</text>
<text x="265.3" y="135.5">DCF77</text>
<text x="181.2" y="139.5">11</text>
<text x="181.2" y="143.1">12</text>
<text x="187.7" y="140.9">D4</text>
<text x="245.6" y="140.9">A4</text>
<text x="252.2" y="139.5">43</text>
<text x="252.2" y="143.1">44</text>
<text x="305.9" y="139">AGND</text>
<text x="181.2" y="146.6">13</text>
<text x="187.7" y="144.5">D5</text>
<text x="187.7" y="148">D6</text>
<text x="245.6" y="144.5">A5</text>
<text x="245.6" y="148">A6</text>
<text x="252.2" y="146.6">45</text>
<text x="336.2" y="146.2" transform="rotate(-90 336.2 146.2)">SPKR-</text>
<text x="343.3" y="146.2" transform="rotate(-90 343.3 146.2)">SPKR+</text>
<text x="370.2" y="146.6">1</text>
<text x="181.2" y="150.1">14</text>
<text x="181.2" y="153.6">15</text>
<text x="187.7" y="151.5">D7</text>
<text x="187.7" y="155">D8</text>
<text x="245.6" y="151.5">A7</text>
<text x="245.6" y="155">A8</text>
<text x="252.2" y="150.1">46</text>
<text x="252.2" y="153.6">47</text>
<text x="265.3" y="153.1">RST</text>
<text x="338.3" y="150.7" transform="rotate(-90 338.3 150.7)">7</text>
<text x="341.8" y="150.7" transform="rotate(-90 341.8 150.7)">6</text>
<text x="370.2" y="150.1">2</text>
<text x="374.6" y="151.5">-</text>
<text x="181.2" y="157.2">16</text>
<text x="181.2" y="160.7">17</text>
<text x="187.7" y="158.6">D9</text>
<text x="245.6" y="158.6">A9</text>
<text x="252.2" y="157.2">48</text>
<text x="252.2" y="160.7">49</text>
<text x="265.3" y="160.2">XDCS</text>
<text x="171.8" y="167.2">TXsoft519</text>
<text x="181.2" y="164.2">18</text>
<text x="187.7" y="162.1">D10</text>
<text x="187.7" y="165.6">D11</text>
<text x="243.6" y="162.1">A10</text>
<text x="243.6" y="165.6">A11</text>
<text x="252.2" y="164.2">50</text>
<text x="252.2" y="167.7">51</text>
<text x="265.3" y="167.2">SDCS</text>
<text x="181.2" y="171.3">20</text>
<text x="187.7" y="169.2">D12/TXsoft</text>
<text x="187.7" y="172.7">D13/RXsoft</text>
<text x="243.6" y="169.2">A12</text>
<text x="243.6" y="172.7">A13</text>
<text x="252.2" y="171.3">52</text>
<text x="168.3" y="174.3">TX3</text>
<text x="168.3" y="177.8">RX3</text>
<text x="181.2" y="174.8">21</text>
<text x="181.2" y="178.3">22</text>
<text x="187.7" y="176.2">D14/TX3</text>
<text x="187.7" y="179.7">D15/RX3</text>
<text x="243.6" y="176.2">A14</text>
<text x="243.6" y="179.7">A15</text>
<text x="252.2" y="174.8">53</text>
<text x="252.2" y="178.3">54</text>
<text x="181.2" y="181.9">23</text>
<text x="181.2" y="185.4">24</text>
<text x="187.7" y="183.3">D16/TX2</text>
<text x="252.2" y="185.4">55</text>
<text x="168.3" y="188.4">DREQ</text>
<text x="181.2" y="188.9">25</text>
<text x="187.7" y="186.8">D17/RX2</text>
<text x="187.7" y="190.3">D18</text>
<text x="243.3" y="186.8">D32</text>
<text x="243.3" y="190.3">D33</text>
<text x="252.2" y="188.9">56</text>
<text x="278.3" y="191" transform="rotate(-90 278.3 191)">2</text>
<text x="281.9" y="191" transform="rotate(-90 281.9 191)">1</text>
<text x="168.3" y="195.4">SDA</text>
<text x="181.2" y="192.4">26</text>
<text x="181.2" y="196">27</text>
<text x="187.7" y="193.9">D19</text>
<text x="187.7" y="197.4">D20/SDA</text>
<text x="243.3" y="193.9">D34</text>
<text x="243.3" y="197.4">D35</text>
<text x="252.2" y="192.4">57</text>
<text x="252.2" y="196">58</text>
<text x="279.8" y="194.9" transform="rotate(-90 279.8 194.9)">-</text>
<text x="168.3" y="199">SCL</text>
<text x="181.2" y="199.5">28</text>
<text x="181.2" y="203">29</text>
<text x="187.7" y="200.9">D21/SCL</text>
<text x="243.3" y="200.9">D36</text>
<text x="252.2" y="199.5">59</text>
<text x="252.2" y="203">60</text>
<text x="324.2" y="198.1" transform="rotate(-90 324.2 198.1)">5</text>
<text x="331.3" y="198.1" transform="rotate(-90 331.3 198.1)">4</text>
<text x="338.3" y="198.1" transform="rotate(-90 338.3 198.1)">3</text>
<text x="345.4" y="198.1" transform="rotate(-90 345.4 198.1)">2</text>
<text x="352.4" y="198.1" transform="rotate(-90 352.4 198.1)">1</text>
<text x="181.2" y="206.6">30</text>
<text x="187.7" y="204.4">D22</text>
<text x="187.7" y="208">D23</text>
<text x="243.3" y="204.4">D37</text>
<text x="243.3" y="208">D38</text>
<text x="252.2" y="206.6">61</text>
<text x="339.7" y="205.2" transform="rotate(-90 339.7 205.2)">SD</text>
<text x="346.8" y="204.2" transform="rotate(-90 346.8 204.2)">A-</text>
<text x="353.8" y="205.3" transform="rotate(-90 353.8 205.3)">A+</text>
<text x="181.2" y="210.1">31</text>
<text x="181.2" y="213.6">32</text>
<text x="187.7" y="211.5">D24</text>
<text x="187.7" y="215">D25</text>
<text x="243.3" y="211.5">D39</text>
<text x="243.3" y="215">D40</text>
<text x="252.2" y="210.1">62</text>
<text x="252.2" y="213.6">63</text>
<text x="181.2" y="217.1">33</text>
<text x="181.2" y="220.7">34</text>
<text x="187.7" y="218.5">D26</text>
<text x="243.3" y="218.5">D41</text>
<text x="252.2" y="217.1">64</text>
<text x="252.2" y="220.7">65</text>
<text x="181.2" y="224.2">35</text>
<text x="181.2" y="227.7">36</text>
<text x="187.7" y="222.1">D27</text>
<text x="187.7" y="225.6">D28</text>
<text x="243.3" y="222.1">D42</text>
<text x="243.3" y="225.6">D43</text>
<text x="252.2" y="224.2">66</text>
<text x="252.2" y="227.7">67</text>
<text x="136.5" y="229">HD</text>
<text x="181.2" y="231.2">37</text>
<text x="187.7" y="229.1">D29</text>
<text x="187.7" y="232.7">D30</text>
<text x="243.3" y="229.1">D44</text>
<text x="243.3" y="232.7">D45</text>
<text x="252.2" y="231.2">68</text>
<text x="136.5" y="236">GND</text>
<text x="136.5" y="239.5">+5V</text>
<text x="181.2" y="234.8">38</text>
<text x="187.7" y="236.2">D31</text>
<text x="243.3" y="236.2">D46</text>
<text x="243.3" y="239.7">D47</text>
<text x="252.2" y="234.8">69</text>
<text x="252.2" y="238.3">70</text>
<text x="336.2" y="234.4" transform="rotate(-90 336.2 234.4)">SPKR-</text>
<text x="338.3" y="238.9" transform="rotate(-90 338.3 238.9)">7</text>
<text x="341.8" y="238.9" transform="rotate(-90 341.8 238.9)">6</text>
<text x="343.3" y="234.4" transform="rotate(-90 343.3 234.4)">SPKR+</text>
<text x="370.2" y="234.8">1</text>
<text x="370.2" y="238.3">2</text>
<text x="374.6" y="239.7">-</text>
<text x="136.5" y="243.1">TXsoft3.3</text>
<text x="198.6" y="241.5" transform="rotate(-90 198.6 241.5)">RST</text>
<text x="202.1" y="241.5" transform="rotate(-90 202.1 241.5)">GND</text>
<text x="205.7" y="241.5" transform="rotate(-90 205.7 241.5)">SCK</text>
<text x="209.2" y="241.5" transform="rotate(-90 209.2 241.5)">MOSI</text>
<text x="212.7" y="241.5" transform="rotate(-90 212.7 241.5)">MISO</text>
<text x="216.3" y="241.5" transform="rotate(-90 216.3 241.5)">5V</text>
<text x="223.3" y="241.5" transform="rotate(-90 223.3 241.5)">D53/CS</text>
<text x="226.8" y="241.5" transform="rotate(-90 226.8 241.5)">D52/SCLK</text>
<text x="230.4" y="241.5" transform="rotate(-90 230.4 241.5)">D51/MOSI</text>
<text x="233.9" y="241.5" transform="rotate(-90 233.9 241.5)">D50/MISO</text>
<text x="237.4" y="241.5" transform="rotate(-90 237.4 241.5)">D49</text>
<text x="240.9" y="241.5" transform="rotate(-90 240.9 241.5)">D48</text>
<text x="136.5" y="246.6">RXsoft3.3</text>
<text x="197.2" y="248" transform="rotate(-90 197.2 248)">82</text>
<text x="200.7" y="248" transform="rotate(-90 200.7 248)">81</text>
<text x="204.3" y="248" transform="rotate(-90 204.3 248)">80</text>
<text x="207.8" y="248" transform="rotate(-90 207.8 248)">79</text>
<text x="211.3" y="248" transform="rotate(-90 211.3 248)">78</text>
<text x="214.8" y="248" transform="rotate(-90 214.8 248)">77</text>
<text x="221.9" y="248" transform="rotate(-90 221.9 248)">76</text>
<text x="225.4" y="248" transform="rotate(-90 225.4 248)">75</text>
<text x="229" y="248" transform="rotate(-90 229 248)">74</text>
<text x="232.5" y="248" transform="rotate(-90 232.5 248)">73</text>
<text x="236" y="248" transform="rotate(-90 236 248)">72</text>
<text x="239.5" y="248" transform="rotate(-90 239.5 248)">71</text>
<text x="238.8" y="257.2">SCLK</text>
<text x="238.8" y="253.6">CS</text>
<text x="238.8" y="260.7">MISO</text>
<text x="238.8" y="264.2">MOSI</text>
</g>
<g font-size="3.2" fill="#f00">
<text x="91" y="29.8" transform="rotate(-90 91 29.8)">+</text>
<text x="26.7" y="123.3">+</text>
<text x="332.7" y="134.2" transform="rotate(-90 332.7 134.2)">Vin (2.5 - 5v)</text>
<text x="374.6" y="148">+</text>
<text x="283.3" y="196.1" transform="rotate(-90 283.3 196.1)">+</text>
<text x="332.7" y="222.3" transform="rotate(-90 332.7 222.3)">Vin (2.5 - 5v)</text>
<text x="374.6" y="236.2">+</text>
</g>
<g font-size="3.2">
<text x="230.7" y="118.1">U3</text>
<text x="231.3" y="121.6">Mega_2560_Pro</text>
<text x="325.6" y="121.8" transform="rotate(-90 325.6 121.8)">AGND</text>
<text x="264.8" y="186.8">CLK3</text>
<text x="265.1" y="193.9">EN3</text>
<text x="265.1" y="200.9">DIN3</text>
<text x="162.2" y="208">DIN1</text>
<text x="264.8" y="208">CLK2</text>
<text x="162.9" y="215.1">EN1</text>
<text x="265.1" y="215">EN2</text>
<text x="325.6" y="210" transform="rotate(-90 325.6 210)">AGND</text>
<text x="161.7" y="222.2">CLK1</text>
<text x="265.1" y="222.1">DIN2</text>
<text x="97" y="233.4">ANALOG_OUT</text>
<text x="114.7" y="229.8">HD</text>
<text x="162.8" y="232.7">Neopixels</text>
<text x="111.1" y="236.9">GND</text>
<text x="114.7" y="243.9">RX</text>
<text x="114.7" y="240.4">5V</text>
<text x="111.1" y="251">PWM</text>
<text x="114.7" y="247.5">TX</text>
</g>
<g font-size="2.5" fill="#fff">
<text x="105.3" y="131.4">D1 mini</text>
<text x="105.7" y="128.7">Wemos</text>
<text x="116.4" y="156.9">ESP8266</text>
</g>
<text font-size="2.5" fill="#000080" x="287.3" y="193.7">H5-D7&amp;D8-&gt;P2</text>
<g font-size="2.1" fill="#a54b4b">
<text x="129.6" y="232.7">6</text>
<text x="129.6" y="229.1">7</text>
<text x="129.6" y="239.7">4</text>
<text x="129.6" y="236.2">5</text>
<text x="129.6" y="243.3">3</text>
<text x="129.6" y="250.3">1</text>
<text x="129.6" y="246.8">2</text>
</g>
<g font-size="1.8" fill="#fff">
<text x="127.7" y="131.3">RESET</text>
<text x="109.6" y="137.7" transform="rotate(-90 109.6 137.7)">5V</text>
<text x="109.6" y="141" transform="rotate(-90 109.6 141)">G</text>
<text x="135" y="138.1" transform="rotate(-90 135 138.1)">3V3</text>
<text x="109.6" y="148.3" transform="rotate(-90 109.6 148.3)">D3</text>
<text x="109.6" y="144.8" transform="rotate(-90 109.6 144.8)">D4</text>
<text x="135" y="148.3" transform="rotate(-90 135 148.3)">D6</text>
<text x="135" y="144.8" transform="rotate(-90 135 144.8)">D7 D8</text>
<text x="109.6" y="151.8" transform="rotate(-90 109.6 151.8)">D2</text>
<text x="135" y="151.8" transform="rotate(-90 135 151.8)">D5</text>
<text x="109.6" y="161.9" transform="rotate(-90 109.6 161.9)">TX RX D1</text>
<text x="135" y="158.7" transform="rotate(-90 135 158.7)">A0 D0</text>
<text x="135" y="163.6" transform="rotate(-90 135 163.6)">RST</text>
</g>
<g font-size="1.8" fill="#069">
<text x="97.7" y="136">5V</text>
<text x="142.9" y="136">3V3</text>
<text x="96" y="143.1">GPIO2</text>
<text x="97" y="139.5">GND</text>
<text x="141.8" y="143.1">GPIO13</text>
<text x="141.8" y="139.5">GPIO15</text>
<text x="96" y="146.6">GPIO0</text>
<text x="141.8" y="146.6">GPIO12</text>
<text x="96" y="153.6">GPIO5</text>
<text x="96" y="150.1">GPIO4</text>
<text x="141.8" y="153.6">GPIO16</text>
<text x="141.8" y="150.1">GPIO14</text>
<text x="96" y="160.7">GPIO1</text>
<text x="96" y="157.2">GPIO3</text>
<text x="142.4" y="157.2">ADC0</text>
<text x="142.9" y="160.7">RST</text>
</g>
<text font-size="1.8" fill="#000080" x="287.4" y="197">HDR_2-MALE_LOCKING</text>
<text font-size="1.8" fill="#00f" x="207.6" y="228.1">ICSP</text>
</svg>
